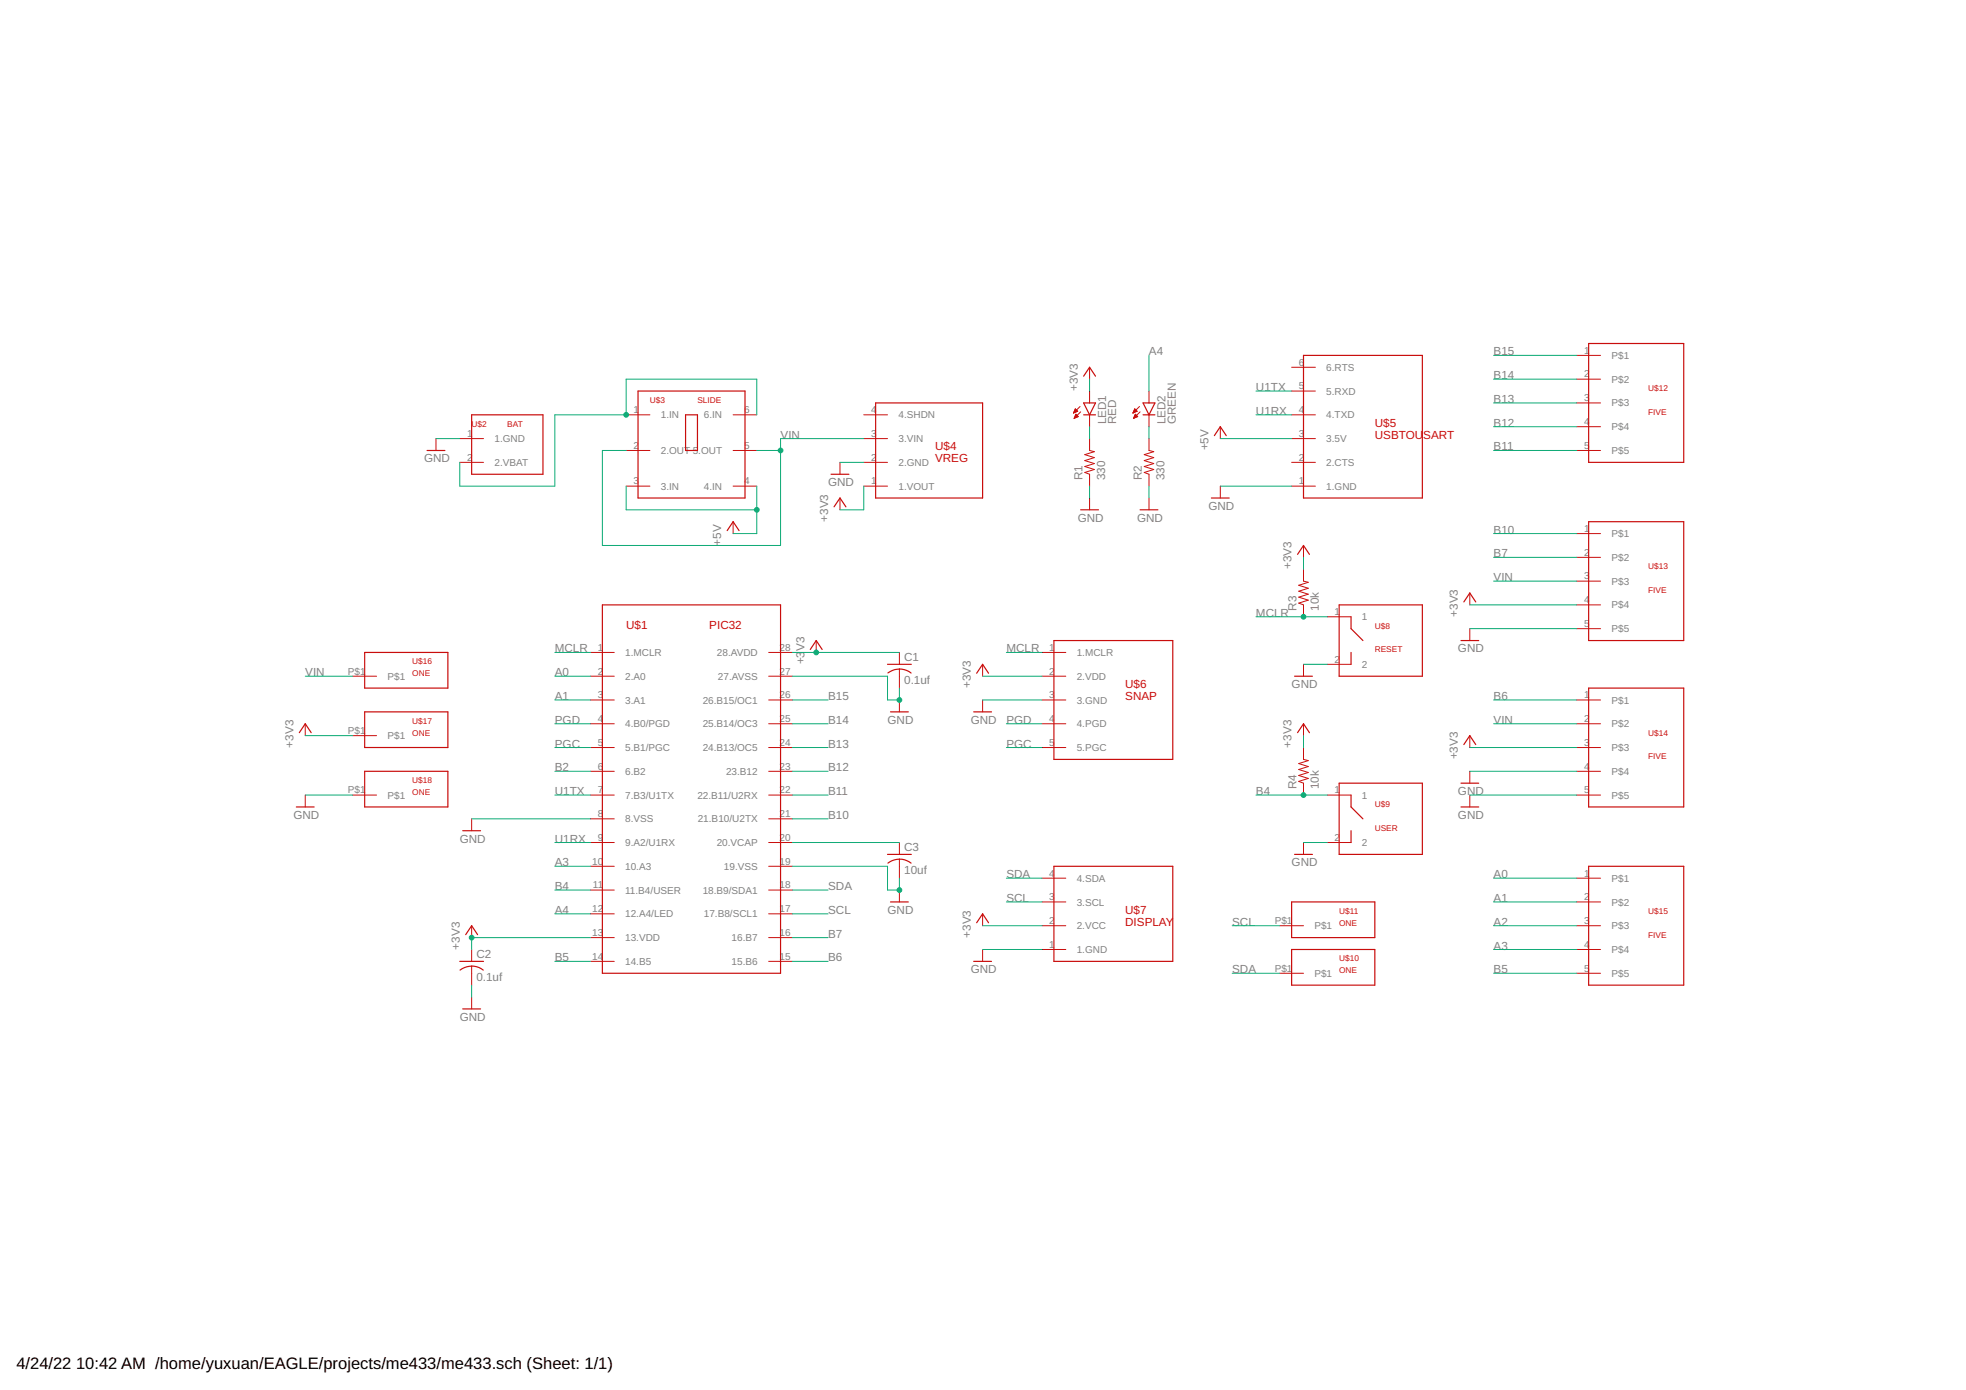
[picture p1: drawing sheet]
<svg xmlns="http://www.w3.org/2000/svg" width="420mm" height="297mm" viewBox="0 0 420 297" stroke-linecap="round" stroke-linejoin="round" font-family="sans-serif">
<g fill="none" stroke="#c90d0c" stroke-width=".21">
<path d="M232.9 78.5v2.5M276 78.5h5.1M337 75.9h5.1M93.2 93.7v2.6M98.3 93.7h5M98.3 98.8h5M133.8 88.6h5.1M133.8 96.3h5.1M156.7 88.6h5M156.7 96.3h5M179.5 98.8v2.5M184.6 93.7h5.1"/>
<path d="M184.6 98.8h5.1M184.6 88.6h5.1M229.4 88.2h.1M229.5 88.1h.3M229.5 88h.5M229.6 87.9h.7M229.6 89.3h.1M229.6 87.8h.6M229.6 89.2h.4M229.7 87.6h.4M229.7 89.1h.6M229.7 87.5h.3"/>
<path d="M229.7 89h.7M229.8 88.8h.5M229.8 87.4h.1M229.8 88.7h.3M229.9 88.6h.1M229.9 88.5l.5 .5-.8 .4zM230.3 87.9l-.5-.5-.4 .9M230.3 87.9l-.9 .4M230.8 86.9l-1.4 1.4M230.9 88l-1.3 1.4M232.9 83.6v2.5M232.9 88.6v2.6"/>
<path d="M232.9 93.7v2.6l1 .2-2.1 .7 2.1 .6-2.1 .6 2.1 .7-2.1 .6 2.1 .6-2.1 .7 1.1 .3v2.6M242.1 88.2h.1M242.2 88.1h.3M242.2 88h.5M242.3 87.9h.7M242.3 89.3h.1M242.3 87.8h.6M242.3 89.2h.4M242.4 89.1h.6M242.4 87.6h.4M242.4 87.5h.3M242.4 89h.7"/>
<path d="M242.5 88.8h.5M242.5 87.4h.1M242.5 88.7h.3M242.6 88.6h.1M242.6 88.5l.5 .5-.8 .4zM243 87.9l-.5-.5-.4 .9M243 87.9l-.9 .4M243.5 86.9l-1.4 1.4M243.6 88l-1.3 1.4M245.6 83.6v2.5M245.6 88.6v2.6M245.6 93.7v2.6l1 .2-2.1 .7 2.1 .6-2.1 .6 2.1 .7-2.1 .6 2.1 .6-2.1 .7 1.1 .3v2.6"/>
<path d="M260.8 91.2v2.5M276 93.7h5.1M276 98.8h5.1M276 88.6h5.1M276 83.6h5.1M337 96.3h5.1M337 81h5.1M337 86.1h5.1M337 91.2h5.1M133.8 103.9h5.1M156.7 103.9h5M156.7 111.5v2.5"/>
<path d="M179.5 106.4v2.5M184.6 103.9h5.1M232.9 106.4v2.5M245.6 106.4v2.5M260.8 103.9v2.5M276 103.9h5.1M278.6 116.6v2.5M337 114h5.1M337 119.1h5.1M126.2 139.4h5.1M164.3 139.4h5.1M174.4 136.9v2.5"/>
<path d="M192.2 139.4v2.6M222.7 139.4h5.1M278.6 121.6v2.6l1 .2-2 .7 2 .6-2 .6 2 .7-2 .6 2 .6-2 .7 1 .4v2.5M283.7 131.8h5M314.1 126.7v2.6M314.1 134.3v2.6M337 124.2h5.1M337 129.3h5.1M337 134.3h5.1M65.2 154.7v2.5M75.4 144.5h5.1M75.4 157.2h5.1"/>
<path d="M126.2 144.5h5.1M126.2 149.6h5.1M126.2 154.7h5.1M126.2 159.7h5.1M164.3 144.5h5.1M164.3 149.6h5.1M164.3 154.7h5.1M164.3 159.7h5.1M192.2 143v4M192.2 149.6v2.5M210 142v2.5M210 149.6v2.5"/>
<path d="M222.7 144.5h5.1M222.7 149.6h5.1M222.7 154.7h5.1M222.7 159.7h5.1M278.6 142v2.5M278.6 154.7v2.5M278.6 159.7v2.6l1 .2-2 .7 2 .6-2 .6 2 .7-2 .6 2 .6-2 .7 1 .4v2.5M283.7 142h5M314.1 157.2v2.5M337 149.6h5.1M337 154.7h5.1M337 159.7h5.1"/>
<path d="M65.2 169.9v2.5M75.4 169.9h5.1M100.8 175v2.5M126.2 164.8h5.1M126.2 169.9h5.1M126.2 175h5.1M164.3 164.8h5.1M164.3 169.9h5.1M164.3 175h5.1M283.7 169.9h5M314.1 164.8v2.6M314.1 169.9v2.5"/>
<path d="M337 164.8h5.1M337 169.9h5.1M100.8 197.8v2.6M126.2 180h5.1M126.2 185.1h5.1M126.2 190.2h5.1M126.2 195.3h5.1M164.3 180h5.1M164.3 185.1h5.1M164.3 190.2h5.1M164.3 195.3h5.1M192.2 180v2.6"/>
<path d="M192.2 183.6v4.1M192.2 190.2v2.5M210 195.3v2.5M222.7 187.7h5.1M222.7 192.7h5.1M222.7 197.8h5.1M273.5 197.8h5.1M278.6 180v2.6M283.7 180h5M337 187.7h5.1M337 192.7h5.1M337 197.8h5.1"/>
<path d="M100.8 202.9v2.5M100.8 206.5v4M100.8 213.1v2.5M126.2 200.4h5.1M126.2 205.4h5.1M164.3 200.4h5.1M164.3 205.4h5.1M210 202.9v2.5M222.7 202.9h5.1M273.5 208h5.1M337 202.9h5.1M337 208h5.1"/>
</g>
<g fill="none" stroke="#c90d0c" stroke-width=".25">
<path d="M278.6 75.9h25.4v30.5h-25.4zM339.5 73.4h20.3v25.4h-20.3zM91.3 96.3h3.8M100.8 88.6h15.2v12.7h-15.2zM136.4 83.6h22.8v22.8h-22.8zM146.5 88.6h2.6v7.7h-2.6zM187.1 86.1h22.9v20.3h-22.9zM231.6 88.6h2.5M231.6 86.1h2.5l-1.2 2.5zM231.6 80.4l1.3-1.9 1.2 1.9M244.3 88.6h2.5M244.3 86.1h2.5l-1.2 2.5z"/>
<path d="M259.5 93.1l1.3-1.9 1.3 1.9M155.4 113.4l1.3-1.9 1.2 1.9M177.6 101.3h3.8M178.2 108.3l1.3-1.9 1.3 1.9M230.9 108.9h3.9M243.6 108.9h3.9M258.9 106.4h3.8M277.3 118.5l1.3-1.9 1.2 1.9M339.5 111.5h20.3v25.4h-20.3zM77.9 139.4h17.8v7.6h-17.8zM128.7 129.3h38.1v78.7h-38.1zM173.2 138.8l1.2-1.9 1.3 1.9"/>
<path d="M225.2 136.9h25.4v25.4h-25.4zM286.2 129.3h17.8v15.2h-17.8zM288.7 131.8v2.5l2.6 2.6M288.7 139.4v2.6M312.2 136.9h3.8M312.8 128.6l1.3-1.9 1.3 1.9M64 156.6l1.2-1.9 1.3 1.9M77.9 152.1h17.8v7.6h-17.8zM189.7 142h5.1M189.8 143.8a4 4 0 0 1 4.9 0M190.3 152.1h3.8M208.1 152.1h3.8"/>
<path d="M208.7 143.9l1.3-1.9 1.3 1.9M276.7 144.5h3.8M277.3 156.6l1.3-1.9 1.2 1.9M312.8 159.1l1.3-1.9 1.3 1.9M339.5 147h20.3v25.4h-20.3zM63.3 172.4h3.8M77.9 164.8h17.8v7.6h-17.8zM98.9 177.5h3.8M286.2 167.4h17.8v15.2h-17.8zM288.7 169.9v2.5l2.6 2.6M288.7 177.5v2.5M312.2 167.4h3.8"/>
<path d="M312.2 172.4h3.8M99.5 199.7l1.3-1.9 1.3 1.9M189.7 182.6h5.1M189.8 184.4a4 4 0 0 1 4.9 0M190.3 192.7h3.8M208.7 197.2l1.3-1.9 1.3 1.9M225.2 185.1h25.4v20.3h-25.4zM276 192.7h17.8v7.7h-17.8zM276.7 182.6h3.8M339.5 185.1h20.3v25.4h-20.3zM98.3 205.4h5M98.3 207.3a4 4 0 0 1 5 0"/>
<path d="M98.9 215.6h3.8M208.1 205.4h3.8M276 202.9h17.8v7.6h-17.8z"/>
</g>
<g fill="none" stroke="#0dab76" stroke-width=".21">
<path d="M245.6 75.9v7.7M319.2 75.9h17.8M93.2 93.7h5.1M161.7 88.6v-7.6h-27.9v7.6h-15.2v15.3h-20.3v-5.1M161.7 96.3h5.1M179.5 98.8h5.1M184.6 93.7h-17.8v22.9h-38.1v-20.3h5.1M232.9 81v2.6M232.9 91.2v2.5M245.6 91.2v2.5M260.8 93.7h15.2M268.4 88.6h7.6"/>
<path d="M268.4 83.6h7.6M319.2 81h17.8M319.2 96.3h17.8M319.2 91.2h17.8M319.2 86.1h17.8M133.8 103.9v5h27.9M161.7 103.9v10.1h-5M184.6 103.9v5h-5.1M232.9 103.9v2.5M245.6 103.9v2.5M260.8 103.9h15.2M278.6 119.1v2.5"/>
<path d="M319.2 114h17.8M319.2 119.1h17.8M118.6 139.4h7.6M169.4 139.4h22.8M215.1 139.4h7.6M268.4 131.8h15.3M314.1 134.3h22.9M314.1 129.3h22.9M319.2 124.2h17.8M65.2 144.5h10.2M65.2 157.2h10.2M118.6 144.5h7.6"/>
<path d="M118.6 149.6h7.6M118.6 159.7h7.6M118.6 154.7h7.6M169.4 144.5h20.3v5.1h2.5v-2.6M169.4 149.6h7.6M169.4 159.7h7.6M169.4 154.7h7.6M210 144.5h12.7M210 149.6h12.7M215.1 159.7h7.6M215.1 154.7h7.6M278.6 142h5.1"/>
<path d="M278.6 157.2v2.5M314.1 159.7h22.9M319.2 149.6h17.8M319.2 154.7h17.8M65.2 169.9h10.2M100.8 175h25.4M118.6 169.9h7.6M118.6 164.8h7.6M169.4 175h7.6M169.4 169.9h7.6M169.4 164.8h7.6M268.4 169.9h15.3"/>
<path d="M314.1 169.9h22.9M314.1 164.8h22.9M118.6 185.1h7.6M118.6 190.2h7.6M118.6 180h7.6M118.6 195.3h7.6M169.4 185.1h20.3v5.1h2.5v-2.5M169.4 190.2h7.6M169.4 180h22.8M169.4 195.3h7.6M210 197.8h12.7M215.1 187.7h7.6"/>
<path d="M215.1 192.7h7.6M263.3 197.8h10.2M278.6 180h5.1M319.2 197.8h17.8M319.2 187.7h17.8M319.2 192.7h17.8M100.8 210.5v2.6M118.6 205.4h7.6M126.2 200.4h-25.4v2.5M169.4 200.4h7.6M169.4 205.4h7.6M210 202.9h12.7"/>
<path d="M263.3 208h10.2M319.2 202.9h17.8M319.2 208h17.8"/>
</g>
<g fill="#0dab76" stroke="#0dab76" stroke-width=".21">
<circle cx="192.2" cy="190.2" r=".51"/>
<circle cx="192.2" cy="149.6" r=".51"/>
<circle cx="133.8" cy="88.6" r=".51"/>
<circle cx="100.8" cy="200.4" r=".51"/>
<circle cx="174.4" cy="139.4" r=".51"/>
<circle cx="161.7" cy="108.9" r=".51"/>
<circle cx="278.6" cy="131.8" r=".51"/>
<circle cx="278.6" cy="169.9" r=".51"/>
<circle cx="166.8" cy="96.3" r=".51"/>
</g>
<g font-size="3.5">
<text x="3.5" y="292.5">4/24/22</text>
<text x="16.3" y="292.5">10:42 AM /home/yuxuan/EAGLE/projects/me433/me433.sch (Sheet: 1/1)</text>
</g>
<g font-size="2.5" fill="#808080">
<text x="245.6" y="75.9">A4</text>
<text x="319.2" y="75.9">B15</text>
<text x="230.3" y="83.6" transform="rotate(-90 230.3 83.6)">+3V3</text>
<text x="268.4" y="83.6">U1TX</text>
<text x="319.2" y="81">B14</text>
<text x="268.4" y="88.6">U1RX</text>
<text x="319.2" y="86.1">B13</text>
<text x="166.8" y="93.7">VIN</text>
<text x="236.4" y="90.7" transform="rotate(-90 236.4 90.7)">LED1</text>
<text x="238.6" y="90.7" transform="rotate(-90 238.6 90.7)">RED</text>
<text x="249.1" y="90.7" transform="rotate(-90 249.1 90.7)">LED2</text>
<text x="251.3" y="90.7" transform="rotate(-90 251.3 90.7)">GREEN</text>
<text x="319.2" y="91.2">B12</text>
<text x="90.6" y="98.8">GND</text>
<text x="258.3" y="96.3" transform="rotate(-90 258.3 96.3)">+5V</text>
<text x="319.2" y="96.3">B11</text>
<text x="177" y="103.9">GND</text>
<text x="231.4" y="102.6" transform="rotate(-90 231.4 102.6)">R1</text>
<text x="236.2" y="102.6" transform="rotate(-90 236.2 102.6)">330</text>
<text x="244.1" y="102.6" transform="rotate(-90 244.1 102.6)">R2</text>
<text x="248.9" y="102.6" transform="rotate(-90 248.9 102.6)">330</text>
<text x="177" y="111.5" transform="rotate(-90 177 111.5)">+3V3</text>
<text x="230.3" y="111.5">GND</text>
<text x="243" y="111.5">GND</text>
<text x="258.3" y="109">GND</text>
<text x="154.1" y="116.6" transform="rotate(-90 154.1 116.6)">+5V</text>
<text x="319.2" y="119.1">B7</text>
<text x="319.2" y="114">B10</text>
<text x="276" y="121.7" transform="rotate(-90 276 121.7)">+3V3</text>
<text x="319.2" y="124.2">VIN</text>
<text x="268.4" y="131.8">MCLR</text>
<text x="277.1" y="130.5" transform="rotate(-90 277.1 130.5)">R3</text>
<text x="281.9" y="130.5" transform="rotate(-90 281.9 130.5)">10k</text>
<text x="311.6" y="131.8" transform="rotate(-90 311.6 131.8)">+3V3</text>
<text x="118.6" y="139.4">MCLR</text>
<text x="171.9" y="142" transform="rotate(-90 171.9 142)">+3</text>
<text x="171.9" y="139.1" transform="rotate(-90 171.9 139.1)">V3</text>
<text x="193.2" y="141.3">C1</text>
<text x="215.1" y="139.4">MCLR</text>
<text x="311.6" y="139.4">GND</text>
<text x="65.2" y="144.5">VIN</text>
<text x="118.6" y="144.5">A0</text>
<text x="118.6" y="149.6">A1</text>
<text x="177" y="149.6">B15</text>
<text x="193.2" y="146.2">0.1uf</text>
<text x="207.5" y="147" transform="rotate(-90 207.5 147)">+3V3</text>
<text x="276" y="147">GND</text>
<text x="319.2" y="149.6">B6</text>
<text x="118.6" y="154.7">PGD</text>
<text x="177" y="154.7">B14</text>
<text x="189.7" y="154.7">GND</text>
<text x="207.5" y="154.7">GND</text>
<text x="215.1" y="154.7">PGD</text>
<text x="319.2" y="154.7">VIN</text>
<text x="62.7" y="159.7" transform="rotate(-90 62.7 159.7)">+3V3</text>
<text x="118.6" y="159.7">PGC</text>
<text x="177" y="159.7">B13</text>
<text x="215.1" y="159.7">PGC</text>
<text x="276" y="159.7" transform="rotate(-90 276 159.7)">+3V3</text>
<text x="118.6" y="164.8">B2</text>
<text x="177" y="164.8">B12</text>
<text x="311.6" y="162.3" transform="rotate(-90 311.6 162.3)">+3V3</text>
<text x="118.6" y="169.9">U1TX</text>
<text x="177" y="169.9">B11</text>
<text x="268.4" y="169.9">B4</text>
<text x="277.1" y="168.6" transform="rotate(-90 277.1 168.6)">R4</text>
<text x="281.9" y="168.6" transform="rotate(-90 281.9 168.6)">10k</text>
<text x="311.6" y="169.9">GND</text>
<text x="62.7" y="175">GND</text>
<text x="177" y="175">B10</text>
<text x="311.6" y="175">GND</text>
<text x="98.3" y="180.1">GND</text>
<text x="118.6" y="180.1">U1RX</text>
<text x="118.6" y="185.1">A3</text>
<text x="193.2" y="182">C3</text>
<text x="276" y="185.1">GND</text>
<text x="118.6" y="190.2">B4</text>
<text x="177" y="190.2">SDA</text>
<text x="193.2" y="186.8">10uf</text>
<text x="215.1" y="187.7">SDA</text>
<text x="319.2" y="187.7">A0</text>
<text x="118.6" y="195.3">A4</text>
<text x="177" y="195.3">SCL</text>
<text x="189.7" y="195.3">GND</text>
<text x="215.1" y="192.8">SCL</text>
<text x="263.3" y="197.8">SCL</text>
<text x="319.2" y="192.8">A1</text>
<text x="319.2" y="197.8">A2</text>
<text x="98.3" y="202.9" transform="rotate(-90 98.3 202.9)">+3V3</text>
<text x="177" y="200.4">B7</text>
<text x="207.5" y="200.4" transform="rotate(-90 207.5 200.4)">+3V3</text>
<text x="319.2" y="202.9">A3</text>
<text x="101.8" y="209.6">0.1uf</text>
<text x="101.8" y="204.8">C2</text>
<text x="118.6" y="205.4">B5</text>
<text x="177" y="205.4">B6</text>
<text x="207.5" y="208">GND</text>
<text x="263.3" y="208">SDA</text>
<text x="319.2" y="208">B5</text>
<text x="98.3" y="218.1">GND</text>
</g>
<g font-size="2.5" fill="#c90d0c">
<text x="293.8" y="91.2">U$5</text>
<text x="293.8" y="93.7">USBTOU</text>
<text x="304.2" y="93.7">SART</text>
<text x="199.8" y="96.3">U$4</text>
<text x="199.8" y="98.8">VREG</text>
<text x="133.8" y="134.3">U$1</text>
<text x="151.6" y="134.3">PIC32</text>
<text x="240.5" y="147">U$6</text>
<text x="240.5" y="149.6">SNAP</text>
<text x="240.5" y="195.3">U$7</text>
<text x="240.5" y="197.8">DISPLAY</text>
</g>
<g font-size="2.1" fill="#808080">
<text x="338.5" y="75.6">1</text>
<text x="344.4" y="76.7">P$1</text>
<text x="277.6" y="78.1">6</text>
<text x="277.6" y="83.2">5</text>
<text x="283.4" y="79.2">6.RTS</text>
<text x="338.5" y="80.7">2</text>
<text x="344.4" y="81.8">P$2</text>
<text x="135.4" y="88.3">1</text>
<text x="141.2" y="89.4">1.IN</text>
<text x="150.4" y="89.4">6.IN</text>
<text x="159" y="88.3">6</text>
<text x="186.2" y="88.3">4</text>
<text x="192" y="89.4">4.SHDN</text>
<text x="277.6" y="88.3">4</text>
<text x="283.4" y="84.3">5.RXD</text>
<text x="283.4" y="89.4">4.TXD</text>
<text x="338.5" y="85.7">3</text>
<text x="344.4" y="86.9">P$3</text>
<text x="99.8" y="93.4">1</text>
<text x="105.7" y="94.5">1.GND</text>
<text x="135.4" y="95.9">2</text>
<text x="159" y="95.9">5</text>
<text x="186.2" y="93.4">3</text>
<text x="192" y="94.5">3.VIN</text>
<text x="277.6" y="93.4">3</text>
<text x="283.4" y="94.5">3.5V</text>
<text x="338.5" y="90.8">4</text>
<text x="338.5" y="95.9">5</text>
<text x="344.4" y="91.9">P$4</text>
<text x="99.8" y="98.4">2</text>
<text x="105.7" y="99.6">2.VBAT</text>
<text x="141.2" y="97">2.OUT 5.OUT</text>
<text x="186.2" y="98.4">2</text>
<text x="192" y="99.6">2.GND</text>
<text x="277.6" y="98.4">2</text>
<text x="283.4" y="99.6">2.CTS</text>
<text x="344.4" y="97">P$5</text>
<text x="135.4" y="103.5">3</text>
<text x="141.2" y="104.6">3.IN</text>
<text x="150.4" y="104.6">4.IN</text>
<text x="159" y="103.5">4</text>
<text x="186.2" y="103.5">1</text>
<text x="192" y="104.6">1.VOUT</text>
<text x="277.6" y="103.5">1</text>
<text x="283.4" y="104.6">1.GND</text>
<text x="338.5" y="113.7">1</text>
<text x="338.5" y="118.8">2</text>
<text x="344.4" y="114.8">P$1</text>
<text x="344.4" y="119.9">P$2</text>
<text x="338.5" y="123.8">3</text>
<text x="344.4" y="125">P$3</text>
<text x="285.2" y="131.5">1</text>
<text x="338.5" y="128.9">4</text>
<text x="344.4" y="130">P$4</text>
<text x="291.1" y="132.6">1</text>
<text x="338.5" y="134">5</text>
<text x="344.4" y="135.1">P$5</text>
<text x="127.7" y="139.1">1</text>
<text x="133.6" y="140.2">1.MCLR</text>
<text x="153.2" y="140.2">28.AVDD</text>
<text x="166.6" y="139.1">28</text>
<text x="224.3" y="139.1">1</text>
<text x="230.1" y="140.2">1.MCLR</text>
<text x="285.2" y="141.6">2</text>
<text x="291.1" y="142.7">2</text>
<text x="74.3" y="144.1">P$1</text>
<text x="82.8" y="145.3">P$1</text>
<text x="127.7" y="144.1">2</text>
<text x="127.7" y="149.2">3</text>
<text x="133.6" y="145.3">2.A0</text>
<text x="153.4" y="145.3">27.AVSS</text>
<text x="166.6" y="144.1">27</text>
<text x="166.6" y="149.2">26</text>
<text x="224.3" y="144.1">2</text>
<text x="224.3" y="149.2">3</text>
<text x="230.1" y="145.3">2.VDD</text>
<text x="338.5" y="149.2">1</text>
<text x="127.7" y="154.3">4</text>
<text x="133.6" y="150.3">3.A1</text>
<text x="133.6" y="155.4">4.B0/PGD</text>
<text x="150.2" y="150.3">26.B15/OC1</text>
<text x="150.2" y="155.4">25.B14/OC3</text>
<text x="166.6" y="154.3">25</text>
<text x="224.3" y="154.3">4</text>
<text x="230.1" y="150.3">3.GND</text>
<text x="230.1" y="155.4">4.PGD</text>
<text x="338.5" y="154.3">2</text>
<text x="344.4" y="150.3">P$1</text>
<text x="344.4" y="155.4">P$2</text>
<text x="74.3" y="156.8">P$1</text>
<text x="82.8" y="158">P$1</text>
<text x="127.7" y="159.4">5</text>
<text x="133.6" y="160.5">5.B1/PGC</text>
<text x="150.2" y="160.5">24.B13/OC5</text>
<text x="166.6" y="159.4">24</text>
<text x="224.3" y="159.4">5</text>
<text x="230.1" y="160.5">5.PGC</text>
<text x="338.5" y="159.4">3</text>
<text x="344.4" y="160.5">P$3</text>
<text x="127.7" y="164.5">6</text>
<text x="133.6" y="165.6">6.B2</text>
<text x="155.2" y="165.6">23.B12</text>
<text x="166.6" y="164.5">23</text>
<text x="338.5" y="164.5">4</text>
<text x="344.4" y="165.6">P$4</text>
<text x="74.3" y="169.5">P$1</text>
<text x="82.8" y="170.7">P$1</text>
<text x="127.7" y="169.5">7</text>
<text x="133.6" y="170.7">7.B3/U1TX</text>
<text x="149" y="170.7">22.B11/U2RX</text>
<text x="166.6" y="169.5">22</text>
<text x="285.2" y="169.5">1</text>
<text x="291.1" y="170.7">1</text>
<text x="338.5" y="169.5">5</text>
<text x="344.4" y="170.7">P$5</text>
<text x="127.7" y="174.6">8</text>
<text x="127.7" y="179.7">9</text>
<text x="133.6" y="175.7">8.VSS</text>
<text x="149.1" y="175.7">21.B10/U2TX</text>
<text x="166.6" y="174.6">21</text>
<text x="166.6" y="179.7">20</text>
<text x="285.2" y="179.7">2</text>
<text x="126.6" y="184.8">10</text>
<text x="133.6" y="180.8">9.A2/U1RX</text>
<text x="133.6" y="185.9">10.A3</text>
<text x="153.2" y="180.8">20.VCAP</text>
<text x="154.7" y="185.9">19.VSS</text>
<text x="166.6" y="184.8">19</text>
<text x="291.1" y="180.8">2</text>
<text x="126.7" y="189.9">11</text>
<text x="133.6" y="191">11.B4/USER</text>
<text x="150.2" y="191">18.B9/SDA1</text>
<text x="166.6" y="189.9">18</text>
<text x="224.3" y="187.3">4</text>
<text x="230.1" y="188.4">4.SDA</text>
<text x="338.5" y="187.3">1</text>
<text x="344.4" y="188.4">P$1</text>
<text x="126.6" y="194.9">12</text>
<text x="133.6" y="196.1">12.A4/LED</text>
<text x="150.4" y="196.1">17.B8/SCL1</text>
<text x="166.6" y="194.9">17</text>
<text x="224.3" y="192.4">3</text>
<text x="224.3" y="197.5">2</text>
<text x="230.1" y="193.5">3.SCL</text>
<text x="272.4" y="197.5">P$1</text>
<text x="338.5" y="192.4">2</text>
<text x="338.5" y="197.5">3</text>
<text x="344.4" y="193.5">P$2</text>
<text x="126.6" y="200">13</text>
<text x="133.6" y="201.1">13.VDD</text>
<text x="156.4" y="201.1">16.B7</text>
<text x="166.6" y="200">16</text>
<text x="224.3" y="202.6">1</text>
<text x="230.1" y="198.6">2.VCC</text>
<text x="230.1" y="203.7">1.GND</text>
<text x="280.9" y="198.6">P$1</text>
<text x="338.5" y="202.6">4</text>
<text x="344.4" y="198.6">P$3</text>
<text x="344.4" y="203.7">P$4</text>
<text x="126.6" y="205.1">14</text>
<text x="133.6" y="206.2">14.B5</text>
<text x="156.4" y="206.2">15.B6</text>
<text x="166.6" y="205.1">15</text>
<text x="272.4" y="207.6">P$1</text>
<text x="280.9" y="208.7">P$1</text>
<text x="338.5" y="207.6">5</text>
<text x="344.4" y="208.7">P$5</text>
</g>
<g font-size="1.8" fill="#c90d0c">
<text x="352.2" y="83.6">U$12</text>
<text x="138.9" y="86.1">U$3</text>
<text x="149" y="86.1">SLIDE</text>
<text x="352.2" y="88.6">FIVE</text>
<text x="100.8" y="91.2">U$2</text>
<text x="108.4" y="91.2">BAT</text>
<text x="352.2" y="121.7">U$13</text>
<text x="352.2" y="126.7">FIVE</text>
<text x="293.8" y="134.3">U$8</text>
<text x="88.1" y="142">U$16</text>
<text x="293.8" y="139.4">RESET</text>
<text x="88.1" y="144.5">ONE</text>
<text x="88.1" y="154.7">U$17</text>
<text x="88.1" y="157.2">ONE</text>
<text x="352.2" y="157.2">U$14</text>
<text x="88.1" y="167.4">U$18</text>
<text x="352.2" y="162.3">FIVE</text>
<text x="88.1" y="169.9">ONE</text>
<text x="293.8" y="172.4">U$9</text>
<text x="293.8" y="177.5">USER</text>
<text x="286.2" y="195.3">U$11</text>
<text x="286.2" y="197.8">ONE</text>
<text x="352.2" y="195.3">U$15</text>
<text x="352.2" y="200.4">FIVE</text>
<text x="286.2" y="205.4">U$10</text>
<text x="286.2" y="208">ONE</text>
</g>
</svg>
